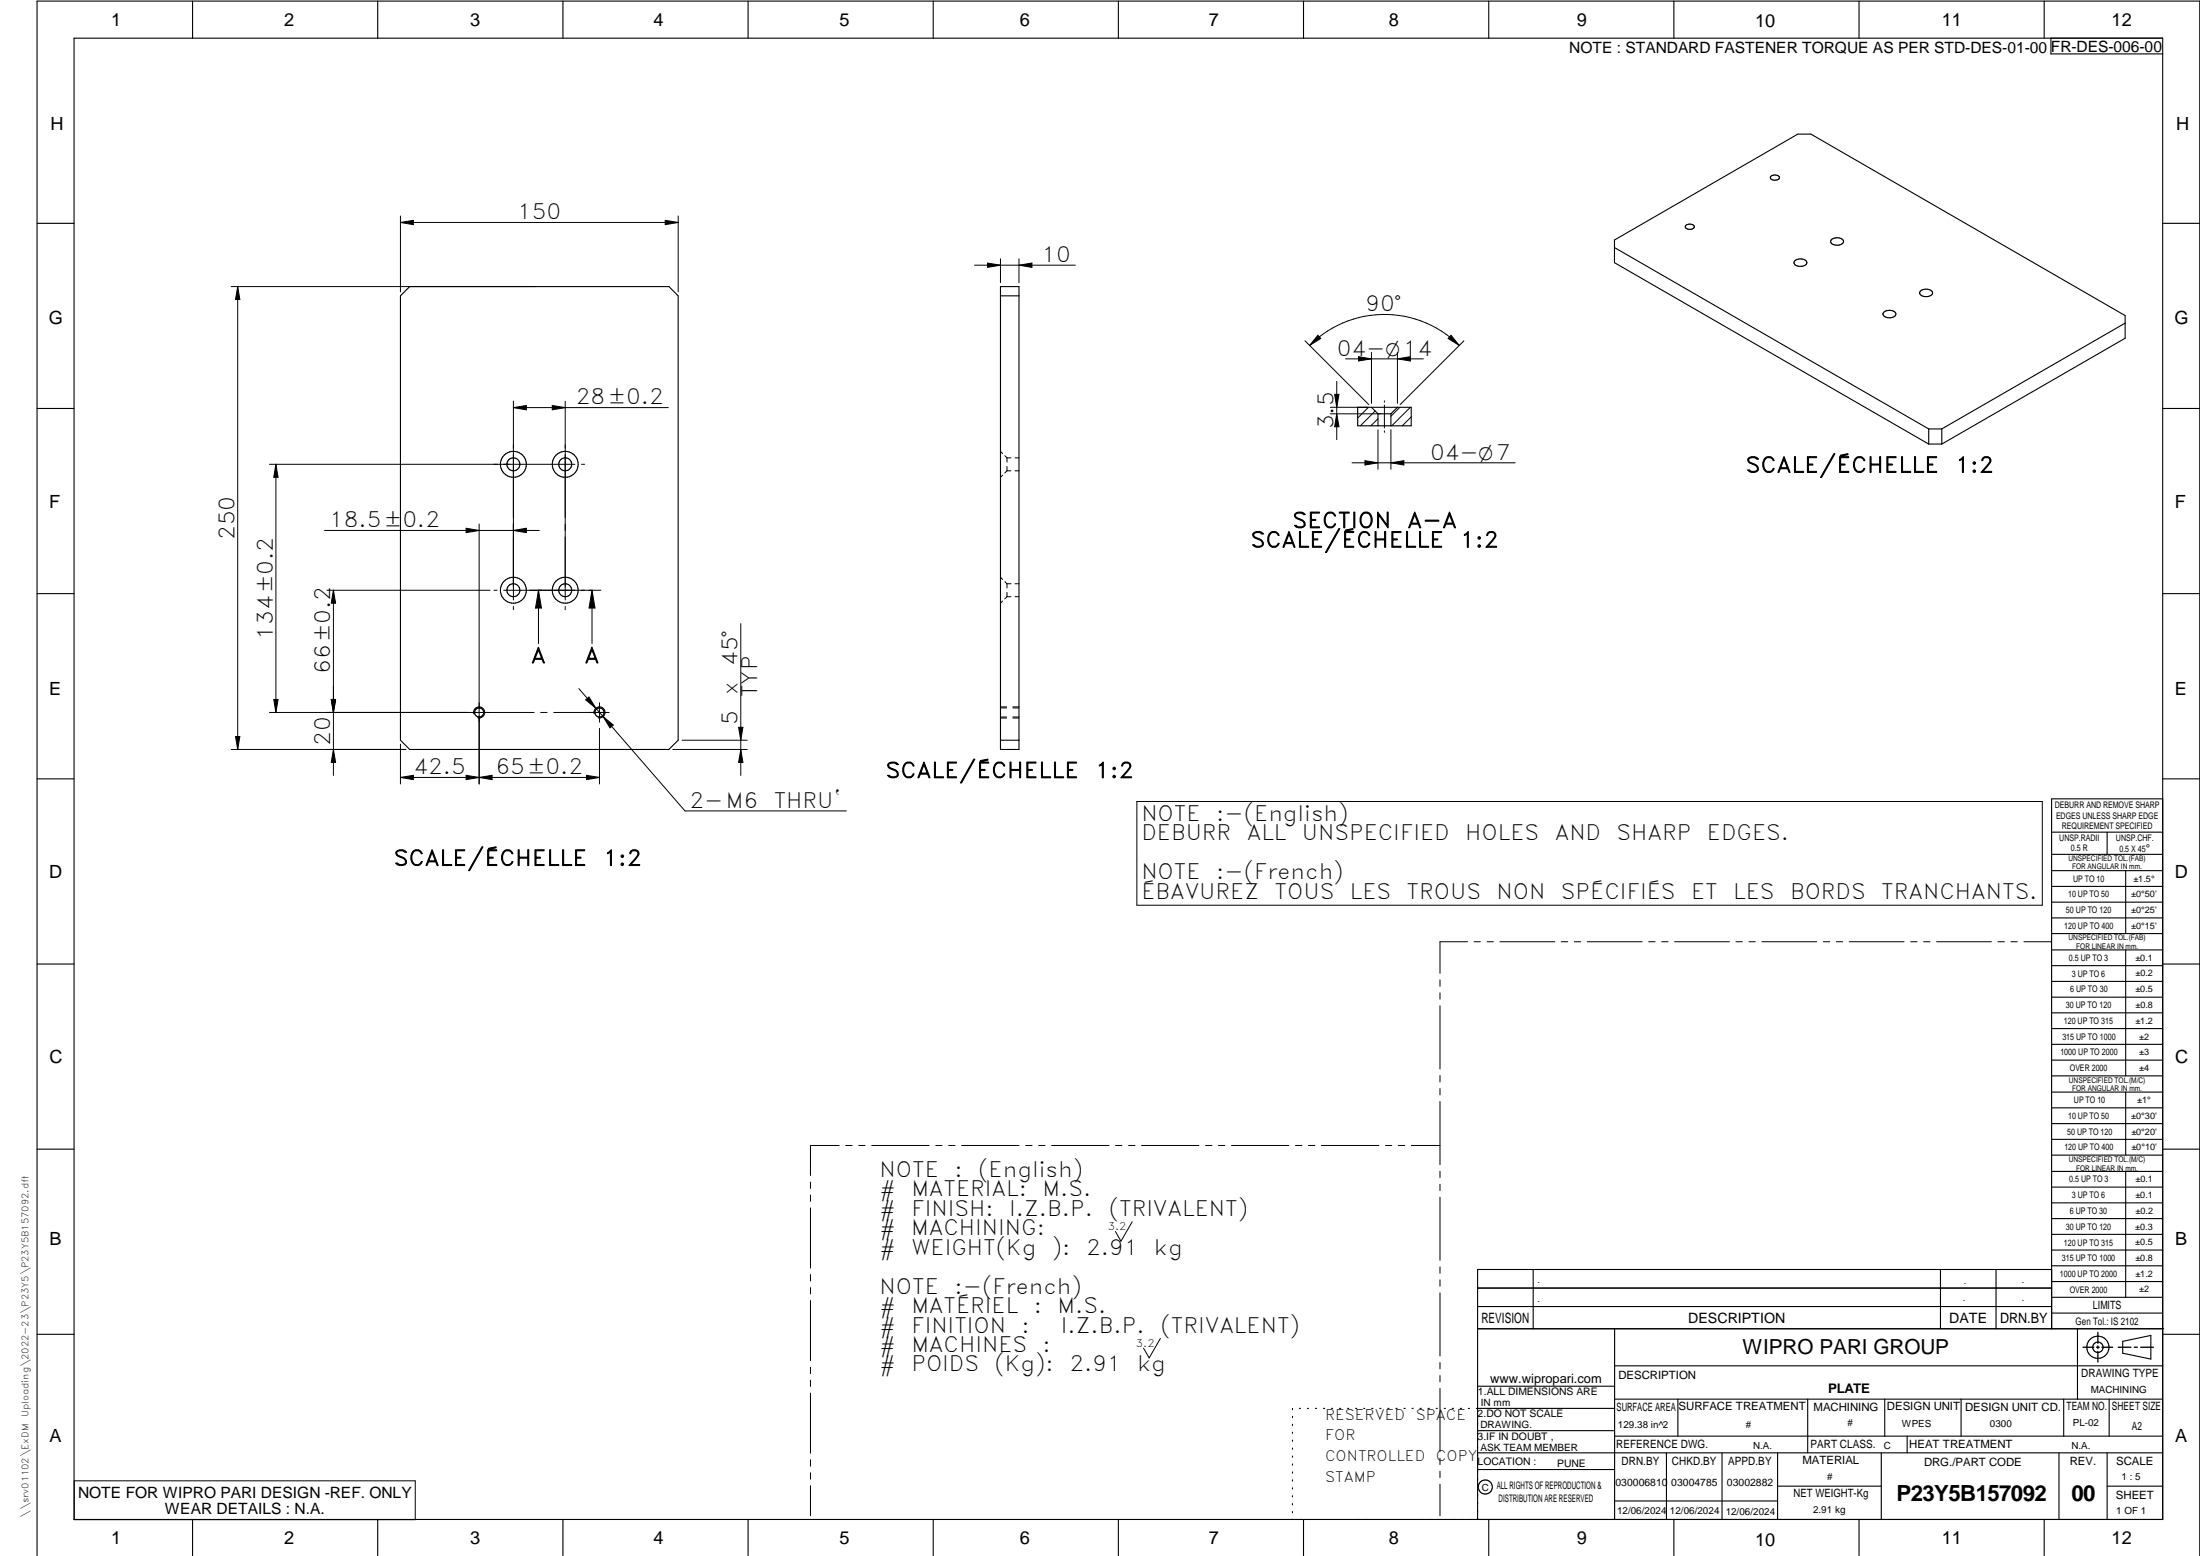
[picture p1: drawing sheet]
<svg xmlns="http://www.w3.org/2000/svg" width="594mm" height="420mm" viewBox="0 0 594 420" stroke-linecap="round" stroke-linejoin="round" font-family="sans-serif">
<g fill="none" stroke="#000" stroke-width=".3">
<path d="M20 10.3h564v400h-564zM52 .3v10M102 .3v10M152 .3v10M202 .3v10M252 .3v10M302 .3v10M352 .3v10M402 .3v10M452 .3v10M502 .3v10M552 .3v10"/>
<path d="M553.8 10.3v4.3h30.2M478.2 47.6a1.54 1.54 0 0 1 2.3 .4 1.45 1.45 0 0 1-2.5 0zM10 60.3h10M108.1 79.9l2.5-2.5h70l2.5 2.5v120l-2.5 2.5h-70l-2.5-2.5zM270.2 79.9h5M270.2 77.4h5v125h-5zM436 66.8l84.8 49M455.2 60.9a1.48 1.48 0 0 1 2.3 .3 1.43 1.43 0 0 1-2.4 0zM484.8 70.3a2.27 2.27 0 0 1 3.1 .5 1.86 1.86 0 0 1-2.9 .9l-.4-.3-.2-.5zM494.5 64.8a2.23 2.23 0 0 1 3.3 .3 1.9 1.9 0 0 1-2.9 .9l-.5-.6zM518.7 78.5a2.25 2.25 0 0 1 3.2 .5 1.88 1.88 0 0 1-2.9 .9l-.6-.8zM584 60.3h10"/>
<path d="M508.6 84.4a2.21 2.21 0 0 1 3.4 .3 1.87 1.87 0 0 1-2.9 .9l-.6-.6zM573.9 87.2l-49.5 28.6M10 110.3h10M366.6 110h14.5v5h-14.5zM370.3 110l1.8 1.7M372.1 111.7v3.3M372.1 111.7h3.5M375.6 111.7v3.3M377.4 110l-1.8 1.7M520.8 119.9l-84.8-49v-6.1l49.5-28.6h3.5l84.9 49v6.1l-49.5 28.6M520.8 115.8v4.1M520.8 115.8h3.6"/>
<path d="M520.8 119.9h3.6M524.4 115.8v4.1M584 110.3h10M10 160.3h10M584 160.3h10M270.2 199.9h5M10 210.3h10M584 215.7h-30v143.1M584 210.3h10M554 230.7h30M554 224.7h30M554 235.1h30"/>
<path d="M554 239.4h30M569 224.7v6M574 235.1v17M554 243.6h30M554 247.9h30M554 252.1h30M554 256.5h30M574 256.5v34M10 260.3h10M554 260.8h30M554 265h30M554 269.3h30"/>
<path d="M554 273.5h30M554 277.7h30M584 260.3h10M554 282h30M554 286.3h30M554 290.5h30M554 294.9h30M554 299.1h30M574 294.9v17M10 310.3h10M554 303.4h30M554 307.7h30"/>
<path d="M554 311.9h30M554 316.3h30M574 316.3v34M584 310.3h10M554 320.5h30M554 324.8h30M554 329.1h30M554 333.3h30M554 337.5h30M399 358.8h185.3M399 352.8h155M399 347.8h155"/>
<path d="M414 342.8v16M436 358.8v51.5M524 342.8v16M539 342.8v16M554 342.8h-155v67.5M554 341.8h30M554 346.1h30M554 350.3h30M554 354.6h30M561 358.8v19M10 360.3h10M399 374.3h37"/>
<path d="M436 368.8h148M436 377.8h148M453.1 377.8v10M488.1 377.8v14.5M508.9 377.8v10M529.6 377.8v10M557.3 377.8v10M569.5 377.8v10M573.2 362.2l7.6-1.6v6.4l-7.6-1.6zM584 360.3h10M349 380.3v.3M349 382.4v.4"/>
<path d="M349 384.6v.3M349 386.7v.4M349 388.9v.3M349 391v.4M349 393.2v.3M349 395.3v.3M349 397.4v.4M349 399.6v.3M350.9 380.3h.3M353 380.3h.3M355.2 380.3h.3M357.4 380.3h.3"/>
<path d="M359.6 380.3h.3M361.7 380.3h.3M363.9 380.3h.3M366.1 380.3h.3M368.3 380.3h.3M370.4 380.3h.3M372.6 380.3h.3M374.8 380.3h.3M376.9 380.3h.4M379.1 380.3h.3M381.3 380.3h.3M383.4 380.3h.4"/>
<path d="M385.6 380.3h.4M387.8 380.3h.3M390 380.3h.3M392.1 380.3h.4M394.3 380.3h.4M396.5 380.3h.3M399 396.8h37M399 392.3h185M399 386.3h37M436 387.8h148M436 380.3h-37.3M450 392.3v18"/>
<path d="M465 392.3v18M480 392.3v18M508 392.3v18M515 387.8v4.5M556 392.3v18M569 392.3v18M52 410.3v9.8M102 410.3v9.8M152 410.3v9.8M202 410.3v9.8M252 410.3v9.8M302 410.3v9.8"/>
<path d="M349 401.7v.4M349 403.9v.3M349 406v.4M349 408.2v.3M352 410.3v9.8M402 410.3v9.8M436 405.3h44M452 410.3v9.8M480 401.3h28M502 410.3v9.8M552 410.3v9.8M569 401.3h15"/>
<path d="M10 420.1v-419.8h584v419.8"/>
<circle cx="138.6" cy="125.4" r="3.5"/>
<circle cx="138.6" cy="125.4" r="1.75"/>
<circle cx="152.6" cy="125.4" r="1.75"/>
<circle cx="152.6" cy="125.4" r="3.5"/>
<circle cx="138.6" cy="159.4" r="1.75"/>
<circle cx="138.6" cy="159.4" r="3.5"/>
<circle cx="152.6" cy="159.4" r="1.75"/>
<circle cx="152.6" cy="159.4" r="3.5"/>
<circle cx="129.4" cy="192.4" r="1.23"/>
<circle cx="161.9" cy="192.4" r="1.23"/>
<circle cx="566.5" cy="363.8" r="1.4"/>
<circle cx="566.5" cy="363.8" r="3"/>
<circle cx="401.1" cy="401.5" r="1.91"/>
</g>
<g fill="none" stroke="#000" stroke-width=".27">
<path d="M108.1 58.3v20.5M179.6 59.5l3.5 .6-3.5 .6zM183.1 58.3v20.5M62.4 77.4h82.2M64.2 77.4v125M64.2 77.4l.6 3.5h-1.2zM108.1 60.1l3.5-.6v1.2zM108.1 60.1h75M263.2 71.6h27.2M266.7 71l3.5 .6-3.5 .6zM270.2 69.9v6.4M275.2 69.9v6.4"/>
<path d="M275.2 71.6l3.5-.6v1.2zM352.4 92l17.2 17.2M355.9 90.5l.8 .9-3.1 1.9zM363.3 96.9h21.1M366.9 96.3l3.4 .6-3.4 .6zM370.3 95.1v13.8M377.4 95.1v13.8M377.4 96.9l3.4-.6v1.2zM391.8 90.5l2.3 2.8-3.1-1.9zM394.1 93.3a28.6 28.6 0 0 0-40.5 0M395.3 92l-17.2 17.2M138.6 108.3v53.7"/>
<path d="M138.6 110.1h41.9M138.6 110.1l3.5-.6v1.2zM149.1 109.5l3.5 .6-3.5 .6zM152.6 108.3v53.7M359.2 111.7h13.6M359.2 110h10.1M360.4 106.5h1.2l-.6 3.5zM361 103v15.7M361 111.7l.6 3.5h-1.2zM366.7 110h-.1M369.5 110l-2.9 2.9M371.3 111l-3.9 4"/>
<path d="M372.1 116v10.7M372.1 113.1l-1.9 1.9M373.8 108.2v.4M373.8 109.4v6.1M373.8 116.4v.3M375.6 116v10.7M378 110l-2.4 2.4M380.8 110l-5 5M381.1 112.6l-2.4 2.4M74.5 125.4v67M74.5 125.4l.6 3.5h-1.2zM155.3 125.4h-82.5"/>
<path d="M157 125.4h.9M270.2 121.9l.5 .6M270.7 128.3l-.5 .6M271.4 123.1l.5 .5M271.9 123.6v1.2M271.9 126v1.1M271.9 127.1h1.1M271.9 123.6h1.1M271.9 127.1l-.6 .6M274.1 127.1h1.1M274.1 123.6h1.1M365.1 125h44"/>
<path d="M368.6 124.4l3.5 .6-3.5 .6zM375.6 125l3.5-.6v1.2zM87.6 143.2h58M88.3 159.4h44M90 159.4v50M90 159.4l.6 3.5h-1.2zM125.9 142.6l3.5 .6-3.5 .6zM129.4 141.5v70.2M133.4 159.4h.8M136 159.4h26.3M138.6 143.2l3.5-.6v1.2zM145.4 159.4l.8 4.8h-1.6z"/>
<path d="M145.4 159.4v14.4M159.9 159.4l.8 4.8h-1.6zM159.9 159.4v14.4M270.2 155.9l.5 .6M271.4 157.1l.5 .5M271.9 157.6v1.2M271.9 160v1.1M271.9 157.6h1.1M274.1 157.6h1.1M138.6 163.8v.8M152.6 163.8v.8M200 168.4v41"/>
<path d="M270.7 162.3l-.5 .6M271.9 161.1h1.1M271.9 161.1l-.6 .6M274.1 161.1h1.1M63.6 198.9h1.2l-.6 3.5zM72.8 192.4h53.8M73.9 188.9h1.2l-.6 3.5zM89.4 188.9h1.2l-.6 3.5zM126.8 192.4h17.4M127.9 192.8a1.5 1.5 0 0 1 1.3-1.9 1.5 1.5 0 0 1 1.7 1.6 1.5 1.5 0 0 1-1.9 1.3M146 192.4h1.7M149.5 192.4h15"/>
<path d="M156.3 185.9l28.7 33.1h43.5M158.2 189l.8-.8 1.9 3zM160.4 192.8a1.49 1.49 0 0 1 1.3-1.9 1.49 1.49 0 0 1 1.7 1.6 1.49 1.49 0 0 1-1.9 1.3M161.9 196.7v15M161.9 189.8v5.2M162.9 193.5l2.7 2.3-.9 .7zM184.2 199.9h17.6M199.4 196.4h1.2l-.6 3.5zM270.2 191.2h1.6M270.2 193.6h1.6M270.2 193.9h1.6M270.2 190.9h1.6"/>
<path d="M273.5 193.6h1.7M273.5 191.2h1.7M273.5 193.9h1.7M273.5 190.9h1.7M62.4 202.4h47.2M90 202.4l.6 3.5h-1.2zM108.1 209.9h53.8M108.1 209.9l3.5-.5v1.1zM108.1 200.9v10.8M125.9 209.4l3.5 .5-3.5 .6zM129.4 209.9l3.5-.5v1.1zM158.4 209.4l3.5 .5-3.5 .6z"/>
<path d="M181.7 202.4h20.1M200 202.4l.6 3.5h-1.2zM307 216.4h244.5v28h-244.5zM396.3 254.3h-7.5v8.5M398 254.3h1.8M401.5 254.3h1.8M405 254.3h14.9M421.6 254.3h1.7M425.1 254.3h1.7M428.6 254.3h14.8M445.2 254.3h1.7M448.7 254.3h1.7"/>
<path d="M452.2 254.3h14.8M468.8 254.3h1.7M472.3 254.3h1.7M475.8 254.3h14.8M492.4 254.3h1.7M495.9 254.3h1.7M499.4 254.3h14.8M515.9 254.3h1.8M519.4 254.3h1.8M522.9 254.3h14.9M539.5 254.3h1.7M543 254.3h1.7"/>
<path d="M546.5 254.3h7.4M388.8 264.6v1.7M388.8 268.1v1.7M388.8 271.6v17M388.8 290.4v1.8M388.8 293.9v1.8M388.8 297.4v17.1M218.9 319.2v1.7M226.6 309.3h-7.7v8.1M228.4 309.3h1.7M231.9 309.3h1.7M235.4 309.3h15.5"/>
<path d="M252.7 309.3h1.7M256.2 309.3h1.7M259.7 309.3h15.5M277 309.3h1.7M280.5 309.3h1.7M284 309.3h15.5M301.2 309.3h1.8M304.8 309.3h1.7M308.2 309.3h15.6M325.5 309.3h1.8M329 309.3h1.8M332.5 309.3h15.6"/>
<path d="M349.8 309.3h1.8M353.3 309.3h1.7M356.8 309.3h15.5M374.1 309.3h1.7M377.6 309.3h1.7M381.1 309.3h7.7M388.8 316.3v1.7M388.8 319.8v1.7M218.9 322.7v1.7M218.9 326.2v16.2M305.7 329.9l-3 5.3-1.5-2.7M388.8 323.3v17"/>
<path d="M218.9 344.2v1.7M218.9 347.7v1.7M218.9 351.2v16.2M388.8 342.1v1.7M388.8 345.6v1.7M388.8 349.1v17.1M218.9 369.2v1.7M218.9 372.7v1.7M218.9 376.2v16.2M313.3 361.4l-3 5.3-1.5-2.7M388.8 367.9v1.8M388.8 371.4v1.7"/>
<path d="M388.8 374.9v17.1M20 399.9h92.1v10.5h-92.1zM218.9 394.2v1.7M218.9 397.7v1.7M388.8 393.8v1.7M388.8 397.3v1.7M218.9 401.2v8.1M388.8 400.8v8.5"/>
</g>
<path d="M566.5 359.8v2.9M562.5 363.8h2.9M566.1 363.8h.8M566.5 363.5v.7M566.5 364.9v2.9M567.6 363.8h2.9M572 363.8h3.4M576.3 363.8h.9M578.1 363.8h3.4" fill="none" stroke="#000" stroke-width=".36"/>
<g fill="#000">
<path d="M108.1 60.1l3.5-.6v1.2zM179.6 59.5l3.5 .6-3.5 .6zM266.7 71l3.5 .6-3.5 .6zM275.2 71.6l3.5-.6v1.2zM64.2 77.4l.6 3.5h-1.2zM355.9 90.5l.8 .9-3.1 1.9zM366.9 96.3l3.4 .6-3.4 .6zM377.4 96.9l3.4-.6v1.2zM391.8 90.5l2.3 2.8-3.1-1.9zM138.6 110.1l3.5-.6v1.2zM149.1 109.5l3.5 .6-3.5 .6zM360.4 106.5h1.2l-.6 3.5z"/>
<path d="M361 111.7l.6 3.5h-1.2zM74.5 125.4l.6 3.5h-1.2zM368.6 124.4l3.5 .6-3.5 .6zM375.6 125l3.5-.6v1.2zM125.9 142.6l3.5 .6-3.5 .6zM138.6 143.2l3.5-.6v1.2zM90 159.4l.6 3.5h-1.2zM145.4 159.4l.8 4.8h-1.6zM159.9 159.4l.8 4.8h-1.6zM63.6 198.9h1.2l-.6 3.5zM73.9 188.9h1.2l-.6 3.5zM89.4 188.9h1.2l-.6 3.5z"/>
<path d="M158.2 189l.8-.8 1.9 3zM162.9 193.5l2.7 2.3-.9 .7zM199.4 196.4h1.2l-.6 3.5zM90 202.4l.6 3.5h-1.2zM108.1 209.9l3.5-.5v1.1zM125.9 209.4l3.5 .5-3.5 .6zM129.4 209.9l3.5-.5v1.1zM158.4 209.4l3.5 .5-3.5 .6zM200 202.4l.6 3.5h-1.2z"/>
</g>
<g font-size="6">
<text x="512.1" y="405.2">P23Y5B157092</text>
<text x="559.4" y="405.2">00</text>
</g>
<g font-size="5.7">
<text x="139.7" y="59.2">150</text>
<text x="281.3" y="70.7">10</text>
<text x="368.8" y="84">90°</text>
<text x="361" y="96">04-O</text>
<text x="378.8" y="96">14</text>
<text x="155.5" y="109.2">28±0.2</text>
<text x="360.1" y="115.9" transform="rotate(-90 360.1 115.9)">3.5</text>
<text x="386.2" y="124.1">04-O7</text>
<text x="471.4" y="127.6">SCALE/ÉCHELLE</text>
<text x="528" y="127.6">1:2</text>
<text x="88.9" y="142.4">18.5±0.2</text>
<text x="349" y="142.5">SECTION</text>
<text x="380" y="142.5">A-A</text>
<text x="63.3" y="145.8" transform="rotate(-90 63.3 145.8)">250</text>
<text x="337.7" y="147.8">SCALE/ÉCHELLE</text>
<text x="394.3" y="147.8">1:2</text>
<text x="73.6" y="172.7" transform="rotate(-90 73.6 172.7)">134±0.2</text>
<text x="143.4" y="179">A</text>
<text x="157.8" y="179">A</text>
<text x="199.2" y="179.8" transform="rotate(-90 199.2 179.8)">45°</text>
<text x="89.2" y="181.9" transform="rotate(-90 89.2 181.9)">66±0.2</text>
<text x="199.2" y="187.6" transform="rotate(-90 199.2 187.6)">x</text>
<text x="204.4" y="188.3" transform="rotate(-90 204.4 188.3)">TYP</text>
<text x="199.2" y="195.7" transform="rotate(-90 199.2 195.7)">5</text>
<text x="89.2" y="201.3" transform="rotate(-90 89.2 201.3)">20</text>
<text x="111.7" y="209.1">42.5</text>
<text x="133.8" y="209.1">65±0.2</text>
<text x="239.1" y="210">SCALE/ÉCHELLE</text>
<text x="295.7" y="210">1:2</text>
<text x="186.2" y="218.1">2-M6</text>
<text x="208.9" y="218.1">THRU`</text>
<text x="308.2" y="221.7">NOTE</text>
<text x="328.4" y="221.7">:-(English)</text>
<text x="308.2" y="226.9">DEBURR</text>
<text x="336.7" y="226.9">ALL</text>
<text x="351.5" y="226.9">UNSPECIFIED</text>
<text x="395.7" y="226.9">HOLES</text>
<text x="419.8" y="226.9">AND</text>
<text x="436.5" y="226.9">SHARP</text>
<text x="460.9" y="226.9">EDGES.</text>
<text x="106.3" y="233.7">SCALE/ÉCHELLE</text>
<text x="162.9" y="233.7">1:2</text>
<text x="308.2" y="237.4">NOTE</text>
<text x="328.4" y="237.4">:-(French)</text>
<text x="308.2" y="242.7">ÉBAVUREZ</text>
<text x="344.2" y="242.7">TOUS</text>
<text x="364.5" y="242.7">LES</text>
<text x="379.8" y="242.7">TROUS</text>
<text x="404.1" y="242.7">NON</text>
<text x="421.5" y="242.7">SPÉCIFIÉS</text>
<text x="456.6" y="242.7">ET</text>
<text x="468" y="242.7">LES</text>
<text x="483.4" y="242.7">BORDS</text>
<text x="508" y="242.7">TRANCHANTS.</text>
<text x="237.5" y="317.8">NOTE</text>
<text x="257.7" y="317.8">:</text>
<text x="264.2" y="317.8">(English)</text>
<text x="237.5" y="323.1">#</text>
<text x="246.1" y="323.1">MATERIAL:</text>
<text x="281.5" y="323.1">M.S.</text>
<text x="237.5" y="328.3">#</text>
<text x="246.1" y="328.3">FINISH:</text>
<text x="272.5" y="328.3">I.Z.B.P.</text>
<text x="299.4" y="328.3">(TRIVALENT)</text>
<text x="237.5" y="333.6">#</text>
<text x="246.1" y="333.6">MACHINING:</text>
<text x="237.5" y="338.8">#</text>
<text x="246.1" y="338.8">WEIGHT(Kg</text>
<text x="284" y="338.8">):</text>
<text x="293.3" y="338.8">2.91</text>
<text x="311.6" y="338.8">kg</text>
<text x="237.5" y="349.3">NOTE</text>
<text x="257.7" y="349.3">:-(French)</text>
<text x="237.5" y="354.6">#</text>
<text x="237.5" y="359.8">#</text>
<text x="246.1" y="354.6">MATÉRIEL</text>
<text x="246.1" y="359.8">FINITION</text>
<text x="275.9" y="359.8">:</text>
<text x="279.2" y="354.6">:</text>
<text x="285.6" y="354.6">M.S.</text>
<text x="286.5" y="359.8">I.Z.B.P.</text>
<text x="313.4" y="359.8">(TRIVALENT)</text>
<text x="237.5" y="365.1">#</text>
<text x="246.1" y="365.1">MACHINES</text>
<text x="281.6" y="365.1">:</text>
<text x="237.5" y="370.3">#</text>
<text x="246.1" y="370.3">POIDS</text>
<text x="268.6" y="370.3">(Kg):</text>
<text x="288.8" y="370.3">2.91</text>
<text x="307.1" y="370.3">kg</text>
</g>
<text font-size="5.6" x="470.5" y="365.5">WIPRO PARI GROUP</text>
<g font-size="4.9">
<text x="30" y="7">1</text>
<text x="76.7" y="7">2</text>
<text x="127" y="7">3</text>
<text x="176.5" y="7">4</text>
<text x="226.7" y="7">5</text>
<text x="275.4" y="7">6</text>
<text x="326.4" y="7">7</text>
<text x="375" y="7">8</text>
<text x="425.8" y="7">9</text>
<text x="473.9" y="7.4">10</text>
<text x="524.3" y="7">11</text>
<text x="570.2" y="7">12</text>
<text x="13.6" y="35.2">H</text>
<text x="587.6" y="35.2">H</text>
<text x="13.2" y="87.5">G</text>
<text x="587.2" y="87.5">G</text>
<text x="13.3" y="137.1">F</text>
<text x="587.3" y="137.1">F</text>
<text x="13.3" y="187.6">E</text>
<text x="587.3" y="187.6">E</text>
<text x="13.3" y="237">D</text>
<text x="587.3" y="237">D</text>
<text x="13.4" y="287.1">C</text>
<text x="587.4" y="287.1">C</text>
<text x="13.4" y="336.3">B</text>
<text x="587.4" y="336.3">B</text>
<text x="13.4" y="389.3">A</text>
<text x="587.4" y="389.3">A</text>
<text x="30" y="417">1</text>
<text x="76.7" y="417">2</text>
<text x="127" y="417">3</text>
<text x="176.5" y="417">4</text>
<text x="226.7" y="417">5</text>
<text x="275.4" y="417">6</text>
<text x="326.4" y="417">7</text>
<text x="375" y="417">8</text>
<text x="425.8" y="417">9</text>
<text x="473.9" y="417.4">10</text>
<text x="524.3" y="417">11</text>
<text x="570.2" y="417">12</text>
</g>
<g font-size="4.2">
<text x="423.7" y="14.3">NOTE : STANDARD FASTENER TORQUE AS PER STD-DES-01-00</text>
<text x="553.8" y="14">FR-DES-006-00</text>
<text x="21.1" y="404.4">NOTE FOR WIPRO PARI DESIGN -REF. ONLY</text>
<text x="44.5" y="408.9">WEAR DETAILS : N.A.</text>
</g>
<g font-size="3.9">
<text x="357.8" y="383.4">RESERVED</text>
<text x="382.3" y="383.4">SPACE</text>
<text x="357.8" y="388.9">FOR</text>
<text x="357.8" y="394.5">CONTROLLED</text>
<text x="387.8" y="394.5">COPY</text>
<text x="357.8" y="400.1">STAMP</text>
</g>
<g font-size="3.8">
<text x="400.1" y="357.1">REVISION</text>
<text x="455.9" y="357.1">DESCRIPTION</text>
<text x="526.4" y="357.1">DATE</text>
<text x="540.1" y="357.1">DRN.BY</text>
</g>
<text font-size="3.6" x="493.7" y="376.2">PLATE</text>
<text font-size="3.5" x="402.4" y="373.3">www.wipropari.com</text>
<g font-size="3.1">
<text x="565.2" y="353.5">LIMITS</text>
<text x="562" y="371.7">DRAWING TYPE</text>
<text x="437" y="372.3">DESCRIPTION</text>
<text x="436.5" y="380.9">SURFACE AREA</text>
<text x="453.3" y="380.9">SURFACE TREATMENT</text>
<text x="489.7" y="380.9">MACHINING</text>
<text x="509.5" y="380.9">DESIGN UNIT</text>
<text x="530.6" y="380.9">DESIGN UNIT CD.</text>
<text x="558" y="380.7">TEAM NO.</text>
<text x="570.3" y="380.7">SHEET SIZE</text>
<text x="575.6" y="386.1">A2</text>
<text x="436.4" y="391.1">REFERENCE DWG.</text>
<text x="437.9" y="395.5">DRN.BY</text>
<text x="451.5" y="395.5">CHKD.BY</text>
<text x="466.6" y="395.5">APPD.BY</text>
<text x="486.7" y="395.4">MATERIAL</text>
<text x="488.9" y="391">PART CLASS.</text>
<text x="515.6" y="391">HEAT TREATMENT</text>
<text x="519.6" y="395.9">DRG./PART CODE</text>
<text x="558.9" y="395.6">REV.</text>
<text x="571.4" y="395.6">SCALE</text>
<text x="484.3" y="404.3">NET WEIGHT-Kg</text>
<text x="571.4" y="404.7">SHEET</text>
</g>
<text font-size="3" x="579.5" y="230.1">°</text>
<g font-size="2.8">
<text x="299.1" y="332.1">3.2</text>
<text x="560.5" y="357.7">Gen Tol.: IS 2102</text>
<text x="306.7" y="363.6">3.2</text>
<text x="399.1" y="376.7">1.ALL DIMENSIONS ARE</text>
<text x="399" y="382.7">2.DO NOT SCALE</text>
<text x="399" y="388.7">3.IF IN DOUBT ,</text>
<text x="399" y="395.5">LOCATION :</text>
<text x="420.5" y="396">PUNE</text>
<text x="436.2" y="401.3">030006810</text>
<text x="451.3" y="401.2">03004785</text>
<text x="466.3" y="401.3">03002882</text>
<text x="404.2" y="402">ALL RIGHTS OF REPRODUCTION &amp;</text>
<text x="404.7" y="405.4">DISTRIBUTION ARE RESERVED</text>
</g>
<g font-size="2.7">
<text x="564.6" y="376.2">MACHINING</text>
<text x="399.9" y="379.7">IN mm</text>
<text x="399.8" y="385.7">DRAWING.</text>
<text x="436.9" y="385.5">129.38 in^2</text>
<text x="471.4" y="385.6">#</text>
<text x="498.9" y="385.1">#</text>
<text x="513.6" y="385.3">WPES</text>
<text x="537.3" y="385.2">0300</text>
<text x="559.7" y="385.2">PL-02</text>
<text x="399.8" y="391.8">ASK TEAM MEMBER</text>
<text x="473.4" y="391.2">N.A.</text>
<text x="508.7" y="391.2">C</text>
<text x="559.4" y="391.2">N.A.</text>
<text x="493.4" y="399.6">#</text>
<text x="572.9" y="399.8">1 : 5</text>
<text x="400.1" y="402.5">C</text>
<text x="436.7" y="408.7">12/06/2024</text>
<text x="450.9" y="408.8">12/06/2024</text>
<text x="466" y="409">12/06/2024</text>
<text x="489.6" y="408.5">2.91 kg</text>
<text x="571.5" y="408.7">1 OF 1</text>
</g>
<g font-size="2.5">
<text x="559.2" y="229.9">0.5 R</text>
<text x="572.3" y="230.1">0.5 X 45</text>
<text x="559.4" y="323.5">3 UP TO 6</text>
<text x="558.9" y="327.8">6 UP TO 30</text>
<text x="557.8" y="332">30 UP TO 120</text>
<text x="415.2" y="346.4">.</text>
<text x="530.3" y="346.6">.</text>
<text x="545.9" y="346.4">.</text>
<text x="415.2" y="351.5">.</text>
<text x="530.1" y="351.3">.</text>
<text x="545.9" y="351.4">.</text>
</g>
<g font-size="2.4">
<text x="554.9" y="218.3">DEBURR AND REMOVE SHARP</text>
<text x="555.2" y="221.1">EDGES UNLESS SHARP EDGE</text>
<text x="556.1" y="227.2">UNSP.RADII</text>
<text x="556.8" y="223.8">REQUIREMENT SPECIFIED</text>
<text x="571.4" y="227">UNSP.CHF.</text>
<text x="559.8" y="238">UP TO 10</text>
<text x="576.1" y="238.1">±1.5°</text>
<text x="558.5" y="242.3">10 UP TO 50</text>
<text x="575.5" y="242.3">±0°50'</text>
<text x="557.4" y="250.8">120 UP TO 400</text>
<text x="557.9" y="246.5">50 UP TO 120</text>
<text x="575.5" y="250.8">±0°15'</text>
<text x="575.5" y="246.6">±0°25'</text>
<text x="558.7" y="259.4">0.5 UP TO 3</text>
<text x="559.5" y="263.7">3 UP TO 6</text>
<text x="576.6" y="259.4">±0.1</text>
<text x="576.6" y="263.7">±0.2</text>
<text x="559" y="268">6 UP TO 30</text>
<text x="576.6" y="268">±0.5</text>
<text x="557.9" y="272.2">30 UP TO 120</text>
<text x="576.6" y="272.2">±0.8</text>
<text x="556.9" y="280.7">315 UP TO 1000</text>
<text x="557.3" y="276.5">120 UP TO 315</text>
<text x="576.6" y="276.5">±1.2</text>
<text x="577.7" y="280.7">±2</text>
<text x="556.4" y="284.9">1000 UP TO 2000</text>
<text x="577.6" y="285">±3</text>
<text x="558.9" y="289.2">OVER 2000</text>
<text x="577.7" y="289.3">±4</text>
<text x="560" y="297.9">UP TO 10</text>
<text x="577.1" y="297.9">±1°</text>
<text x="558.5" y="302.1">10 UP TO 50</text>
<text x="575.5" y="302.2">±0°30'</text>
<text x="557.5" y="310.6">120 UP TO 400</text>
<text x="558.2" y="306.4">50 UP TO 120</text>
<text x="575.5" y="310.6">±0°10'</text>
<text x="575.5" y="306.4">±0°20'</text>
<text x="558.8" y="319.2">0.5 UP TO 3</text>
<text x="576.6" y="323.5">±0.1</text>
<text x="576.6" y="319.3">±0.1</text>
<text x="576.7" y="327.8">±0.2</text>
<text x="576.6" y="332">±0.3</text>
<text x="556.8" y="340.6">315 UP TO 1000</text>
<text x="557.3" y="336.3">120 UP TO 315</text>
<text x="576.6" y="336.3">±0.5</text>
<text x="576.6" y="340.6">±0.8</text>
<text x="556.2" y="344.8">1000 UP TO 2000</text>
<text x="576.6" y="344.8">±1.2</text>
<text x="558.9" y="349">OVER 2000</text>
<text x="577.7" y="349">±2</text>
<text x="7.7" y="382.7" transform="rotate(-90 7.7 382.7)">Uploading\2022-23\P23Y5\P23Y5B157092.dft</text>
<text x="7.7" y="409.9" transform="rotate(-90 7.7 409.9)">\\srv01102\ExDM</text>
</g>
<g font-size="2.1">
<text x="558.6" y="232.4">UNSPECIFIED TOL.(FAB)</text>
<text x="559.5" y="234.8">FOR ANGULAR IN mm.</text>
<text x="558.6" y="254">UNSPECIFIED TOL.(FAB)</text>
<text x="560.7" y="256.3">FOR LINEAR IN mm.</text>
<text x="558.7" y="292.4">UNSPECIFIED TOL.(M/C)</text>
<text x="559.6" y="294.7">FOR ANGULAR IN mm.</text>
<text x="558.7" y="313.8">UNSPECIFIED TOL.(M/C)</text>
<text x="560.6" y="316.2">FOR LINEAR IN mm.</text>
</g>
</svg>
